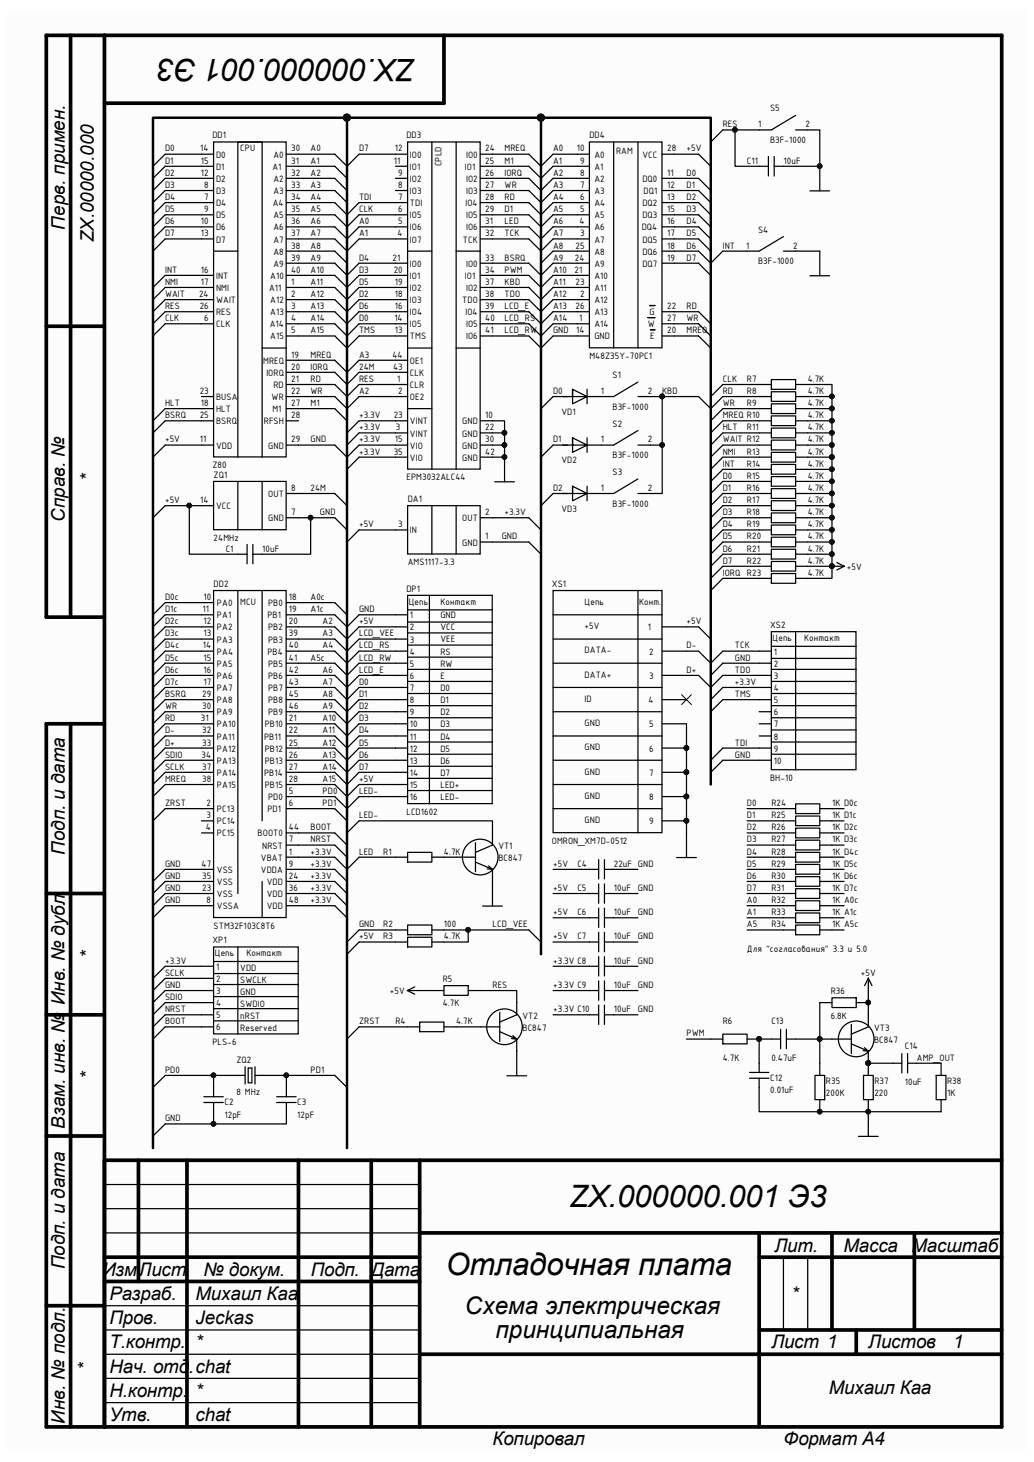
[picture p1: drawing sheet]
<svg xmlns="http://www.w3.org/2000/svg" width="210mm" height="297mm" viewBox="0 0 210 297" stroke-linecap="round" stroke-linejoin="round" font-family="sans-serif">
<path d="M1.5 2.3h206.9v292.5h-206.9z" fill="#fcfcfc"/>
<g fill="none" stroke="#000" stroke-width=".75">
<path d="M14.3 7.2v118.2M21.2 7.2v282.7M90.2 7.2v13.8h-69M9.4 66.3h11.8M21.2 125.4h-11.8v-118.2h194.1v282.7h-194.1v-142.9h11.8M14.3 147v142.9M9.4 181.5h11.8M9.4 206.2h11.8M9.4 230.8h11.8M21.2 235.7h182.3M28.1 235.7v24.6M38 235.7v54.2"/>
<path d="M60.6 235.7v54.2M75.4 235.7v54.2M85.2 235.7v54.2M21.2 255.4h64M85.2 250.5h118.3M154.2 255.4h49.3M154.2 250.5v39.4M169 250.5v19.7M185.7 250.5v19.7M9.4 265.3h11.8M21.2 260.3h64M85.2 275.1h118.3"/>
<path d="M154.2 270.2h49.3M173.9 270.2v4.9"/>
</g>
<g fill="none" stroke="#000" stroke-width=".25">
<path d="M43.4 28.8h14.7v64h-14.7zM43.4 31.3h-9.9l-2.4 2.5M43.4 33.8h-9.9l-2.4 2.4M43.4 36.2h-9.9l-2.4 2.5M43.4 38.7h-9.9l-2.4 2.5M58.2 31.3h9.8l2.5 2.5 2.4-2.5h9.9M58.2 33.8h9.8l2.5 2.4M58.2 36.2h9.8l2.5 2.5M58.2 38.7h9.8l2.5 2.5M80.3 33.8h2.5M80.3 36.2h2.5M80.3 38.7h2.5"/>
<path d="M82.8 28.8h14.7v66.5h-14.7zM87.7 28.8v66.6M92.6 28.8v66.6M97.6 31.3h9.8l2.5 2.5 2.4-2.5h7.4M97.6 33.8h9.8l2.5 2.4 2.4-2.4h7.4M97.6 36.2h9.8l2.5 2.5 2.4-2.5h7.4M97.6 38.7h9.8l2.5 2.5 2.4-2.5h7.4M119.7 28.8h14.8v41.9h-14.8zM124.6 28.8v41.9M129.6 28.8v41.9M134.5 31.3h7.4l2.5 2.5M134.5 36.2h7.4l2.5 2.5"/>
<path d="M134.5 38.7h7.4l2.5 2.5M149.3 26.4v7.4h6.8M156.1 31.8v4M157.2 31.8v4M161.6 23.4l-4.9 3h-9.9l-2.4 2.4M161.6 26.4h4.9v7.4h-9.3M164.5 38.8h4M166.5 33.8v5M43.4 51h4.9v-22.2h4.9v41.9h5M43.4 41.2h-9.9l-2.4 2.4M43.4 43.6h-9.9l-2.4 2.5M43.4 46.1h-9.9l-2.4 2.4"/>
<path d="M43.4 48.5h-9.9l-2.4 2.5M43.4 55.9h-9.9l-2.4 2.5M43.4 58.4h-9.9l-2.4 2.5M48.3 51v41.9M58.2 41.2h9.8l2.5 2.4 2.4-2.4h9.9M58.2 43.6h9.8l2.5 2.5 2.4-2.5h9.9M58.2 46.1h9.8l2.5 2.4 2.4-2.4h9.9M58.2 48.5h9.8l2.5 2.5 2.4-2.5h9.9M58.2 51h9.8l2.5 2.5M58.2 53.5h9.8l2.5 2.4 2.4-2.4h9.9M58.2 55.9h9.8l2.5 2.5 2.4-2.5h9.9M58.2 58.4h9.8l2.5 2.5 2.4-2.5h9.9"/>
<path d="M82.8 51h4.9M92.6 51h5M97.6 41.2h9.8l2.5 2.4 2.4-2.4h7.4M97.6 43.6h9.8l2.5 2.5 2.4-2.5h7.4M97.6 46.1h9.8l2.5 2.4 2.4-2.4h7.4M97.6 48.5h9.8l2.5 2.5 2.4-2.5h7.4M97.6 53.5h9.8l2.5 2.4 2.4-2.4h7.4M97.6 55.9h9.8l2.5 2.5 2.4-2.5h7.4M97.6 58.4h9.8l2.5 2.5 2.4-2.5h7.4M119.7 51h-7.4l-2.4 2.5M134.5 41.2h7.4l2.5 2.4M134.5 43.6h7.4l2.5 2.5"/>
<path d="M134.5 46.1h7.4l2.5 2.4M134.5 48.5h7.4l2.5 2.5M134.5 53.5h7.4l2.5 2.4M159.1 48.1l-4.9 2.9h-7.4l-2.4 2.5-2.5-2.5h-7.4M159.1 51h7.4v5M164.5 56h4M43.4 65.8h-9.9l-2.4 2.5M43.4 63.3h-9.9l-2.4 2.5M43.4 60.9h-9.9l-2.4 2.4M53.2 70.7v22.2M58.2 68.3h9.8l2.5 2.4 2.4-2.4h9.9M58.2 65.8h9.8l2.5 2.5 2.4-2.5h9.9"/>
<path d="M58.2 63.3h9.8l2.5 2.5 2.4-2.5h9.9M58.2 60.9h9.8l2.5 2.4 2.4-2.4h9.9M58.2 73.2h9.8l2.5 2.4 2.4-2.4h9.9M58.2 75.6h9.8l2.5 2.5 2.4-2.5h9.9M58.2 78.1h9.8l2.5 2.5 2.4-2.5h9.9M82.8 70.7h4.9M92.6 70.7h5M97.6 68.3h9.8l2.5 2.4 2.4-2.4h7.4M97.6 65.8h9.8l2.5 2.5 2.4-2.5h7.4M97.6 63.3h9.8l2.5 2.5 2.4-2.5h7.4M97.6 60.9h9.8l2.5 2.4 2.4-2.4h7.4M119.2 79.1v2.9"/>
<path d="M129.6 77.6l-5 3h-8.3v-1.5l2.9 1.5-2.9 1.4v-2.9M131.6 64.5h1.4M132 62.1h1M132.1 67h.9M134.5 68.3h7.4l2.5 2.4M134.5 65.8h7.4l2.5 2.5M134.5 63.3h7.4l2.5 2.5M156.7 79.6h4.9v1.9h-4.9zM156.7 77.1h4.9v2h-4.9zM156.7 78.1h-9.9l-2.4 2.5M161.6 78.1h7.4v2.5M40.9 80.6h2.5"/>
<path d="M43.4 97.8h14.7v9.8h-14.7zM43.4 85.5h-9.9l-2.4 2.4M43.4 90.4h-9.9l-2.4 2.5M43.4 83h-9.9l-2.4 2.5M48.3 97.8v9.9M53.2 97.8v9.9M58.2 90.4h9.8l2.5 2.5 2.4-2.5h9.9M58.2 85.5h2.4M58.2 80.6h9.8l2.5 2.4 2.4-2.4h9.9M58.2 83h9.8l2.5 2.5M82.8 85.5h-9.9l-2.4 2.4M82.8 87.9h-9.9l-2.4 2.5"/>
<path d="M82.8 92.9h-9.9l-2.4 2.5M82.8 83h4.9M97.6 85.5h4.9v7.4h-4.9M97.6 90.4h4.9M97.6 87.9h4.9M100.5 97.9h4M102.5 92.9v5M116.3 90.4h-4l-2.4 2.5M116.3 80.6h-4l-2.4 2.4M119.2 88.9v3M119.2 98.8v2.9M129.6 87.5l-5 2.9h-8.3v-1.5l2.9 1.5-2.9 1.5v-3"/>
<path d="M129.6 97.3l-5 3h-8.3v-1.5l2.9 1.5-2.9 1.4v-2.9M129.6 80.6h12.3l2.5 2.4 2.4-2.4h9.9M129.6 90.4h4.9M134.5 80.6v19.7h-4.9M156.7 96.8h4.9v2h-4.9zM156.7 99.3h4.9v2h-4.9zM156.7 94.4h4.9v1.9h-4.9zM156.7 91.9h4.9v2h-4.9zM156.7 89.4h4.9v2h-4.9zM156.7 87h4.9v1.9h-4.9zM156.7 84.5h4.9v2h-4.9zM156.7 82h4.9v2h-4.9z"/>
<path d="M156.7 97.8h-9.9l-2.4 2.5M156.7 85.5h-9.9l-2.4 2.4M156.7 90.4h-9.9l-2.4 2.5M156.7 87.9h-9.9l-2.4 2.5M156.7 92.9h-9.9l-2.4 2.5M156.7 83h-9.9l-2.4 2.5M156.7 95.4h-9.9l-2.4 2.4M161.6 97.8h7.4v17.2h-7.4M161.6 90.4h7.4v2.5M161.6 87.9h7.4v2.5M161.6 85.5h7.4v2.4M161.6 83h7.4v2.5"/>
<path d="M161.6 80.6h7.4v2.4M161.6 92.9h7.4M169 92.9v2.5h-7.4M169 95.4v2.4M31.1 105.2l2.4-2.5h5v9.9h11.7M38.5 102.7h4.9M43.4 120h14.7v66.4h-14.7zM48.3 120v61.5M50.2 110.6v3.9M51.4 110.6v3.9M53.2 120v46.8M58.2 100.3h9.8l2.5 2.4"/>
<path d="M58.2 105.2h4.9M70.5 107.7l-2.5-2.5h-4.9v7.4h-11.7M82.8 102.7h14.7v9.8h-14.7zM82.8 107.7h-9.9l-2.4 2.4M87.7 102.7v9.9M92.6 102.7v9.9M97.6 105.2h9.8l2.5 2.5M97.6 110.1h9.8l2.5 2.5M112.3 120h22.2v49.2h-22.2zM116.3 100.3h-4l-2.4 2.4M129.6 120v49.2M156.7 101.7h4.9v2h-4.9z"/>
<path d="M156.7 104.2h4.9v2h-4.9zM156.7 106.7h4.9v1.9h-4.9zM156.7 109.1h4.9v2h-4.9zM156.7 111.6h4.9v2h-4.9zM156.7 114.1h4.9v1.9h-4.9zM156.7 116.5h4.9v2h-4.9zM156.7 100.3h-9.9l-2.4 2.4M156.7 102.7h-9.9l-2.4 2.5M156.7 105.2h-9.9l-2.4 2.5M156.7 107.7h-9.9l-2.4 2.4M156.7 110.1h-9.9l-2.4 2.5M156.7 112.6h-9.9l-2.4 2.4"/>
<path d="M156.7 115h-9.9l-2.4 2.5M156.7 117.5h-9.9l-2.4 2.5M161.6 100.3h7.4M161.6 102.7h7.4M161.6 105.2h7.4M161.6 107.7h7.4M161.6 110.1h7.4M161.6 112.6h7.4M170 114.3l1.5 .7M171.5 115h-2.5v2.5h-7.4M171.5 115l-1.5 .8M43.4 122.4h-9.9l-2.4 2.5"/>
<path d="M43.4 139.7h-9.9l-2.4 2.4M43.4 132.3h-9.9l-2.4 2.4M43.4 134.7h-9.9l-2.4 2.5M43.4 137.2h-9.9l-2.4 2.5M43.4 124.9h-9.9l-2.4 2.5M43.4 127.4h-9.9l-2.4 2.4M43.4 129.8h-9.9l-2.4 2.5M58.2 132.3h9.8l2.5 2.4 2.4-2.4h9.9M58.2 134.7h9.8l2.5 2.5 2.4-2.5h9.9M58.2 137.2h9.8l2.5 2.5 2.4-2.5h9.9M58.2 139.7h9.8l2.5 2.4 2.4-2.4h9.9M58.2 122.4h9.8l2.5 2.5"/>
<path d="M58.2 124.9h9.8l2.5 2.5 2.4-2.5h9.9M58.2 127.4h9.8l2.5 2.4 2.4-2.4h9.9M58.2 129.8h9.8l2.5 2.5 2.4-2.5h9.9M82.8 120.9h17.2v42.4h-17.2zM82.8 136h17.2M82.8 138.4h17.2M82.8 123.9h17.2M82.8 126.4h17.2M82.8 128.6h17.2M82.8 131.1h17.2M82.8 133.5h17.2M87.2 120.9v42.4"/>
<path d="M112.3 134.7h22.2M112.3 139.7h22.2M112.3 124.9h22.2M112.3 129.8h22.2M134.5 132.3h7.4l2.5 2.4 2.4-2.4h9.9M134.5 137.2h7.4l2.5 2.5 2.4-2.5h9.9M134.5 127.4h7.4l2.5 2.4M156.7 128.3h17.2v28.1h-17.2zM156.7 134.7h-9.9l-2.4 2.5M156.7 139.7h-9.9l-2.4 2.4M156.7 131.3h17.2M156.7 133.8h17.2"/>
<path d="M156.7 136h17.2M156.7 138.4h17.2M161.6 128.3v28.1M43.4 147h-9.9l-2.4 2.5M43.4 142.1h-9.9l-2.4 2.5M43.4 144.6h-9.9l-2.4 2.4M43.4 149.5h-9.9l-2.4 2.5M43.4 152h-9.9l-2.4 2.4M43.4 154.4h-9.9l-2.4 2.5M43.4 156.9h-9.9l-2.4 2.5M43.4 159.4h-9.9l-2.4 2.4M58.2 142.1h9.8l2.5 2.5 2.4-2.5h9.9"/>
<path d="M58.2 144.6h9.8l2.5 2.4 2.4-2.4h9.9M58.2 147h9.8l2.5 2.5 2.4-2.5h9.9M58.2 149.5h9.8l2.5 2.5 2.4-2.5h9.9M58.2 152h9.8l2.5 2.4 2.4-2.4h9.9M58.2 154.4h9.8l2.5 2.5 2.4-2.5h9.9M58.2 156.9h9.8l2.5 2.5 2.4-2.5h9.9M58.2 159.4h9.8l2.5 2.4 2.4-2.4h9.9M82.8 140.9h17.2M82.8 143.4h17.2M82.8 145.8h17.2M82.8 148.3h17.2M82.8 150.7h17.2"/>
<path d="M82.8 153.2h17.2M82.8 155.7h17.2M82.8 158.1h17.2M112.3 144.6h22.2M112.3 149.5h22.2M112.3 154.4h22.2M112.3 159.4h22.2M134.5 147h4.9v27.2M134.5 142.1h4.9M134.5 152h4.9M134.5 156.9h4.9M154.2 144.6h2.5"/>
<path d="M154.2 147h2.5M154.2 149.5h2.5M156.7 142.1h-9.9l-2.4 2.5M156.7 152h-9.9l-2.4 2.4M156.7 154.4h-9.9l-2.4 2.5M156.7 140.9h17.2M156.7 143.4h17.2M156.7 145.8h17.2M156.7 148.3h17.2M156.7 150.7h17.2M156.7 153.2h17.2M40.9 169.2h2.5"/>
<path d="M40.9 166.8h2.5M43.4 176.6h-9.9l-2.4 2.5M43.4 164.3h-9.9l-2.4 2.5M43.4 179.1h-9.9l-2.4 2.4M53.2 179.1v7.3M58.2 176.6h9.8l2.5 2.5M58.2 174.1h9.8l2.5 2.5 2.4-2.5h9.9M58.2 171.7h9.8l2.5 2.4M58.2 169.2h9.8l2.5 2.5M58.2 164.3h9.8l2.5 2.5M58.2 179.1h9.8l2.5 2.4M58.2 161.8h9.8l2.5 2.5 2.4-2.5h9.9"/>
<path d="M70.5 169.2l2.4-2.4h27.1v4.9l-3.4 1.5M82.8 173.2h4.9v1.9h-4.9zM82.8 160.6h17.2M87.7 174.1h8.9M96.6 175.1l3.4 1.5v7.5M96.6 171.2v5.9M99.2 175.9l.8 .7-1-.1M112.3 176.6h9.3M112.3 164.3h22.2M121.6 174.6v4M121.6 179.6v3.9M122.8 176.6h6.8"/>
<path d="M122.8 174.6v4M122.8 179.6v3.9M134.5 166.8h4.9M134.5 161.8h4.9M137.4 174.2h4M151.7 176.6h9.9M151.7 174.1h9.9M151.7 171.7h9.9M151.7 169.2h9.9M151.7 164.3h9.9M151.7 166.8h9.9M151.7 179.1h9.9"/>
<path d="M161.6 163.3h4.9v2h-4.9zM161.6 165.8h4.9v1.9h-4.9zM161.6 168.2h4.9v2h-4.9zM161.6 170.7h4.9v2h-4.9zM161.6 173.2h4.9v1.9h-4.9zM161.6 175.6h4.9v2h-4.9zM161.6 178.1h4.9v1.9h-4.9zM166.5 176.6h4.9M166.5 174.1h4.9M166.5 171.7h4.9M166.5 169.2h4.9M166.5 164.3h4.9"/>
<path d="M166.5 166.8h4.9M166.5 179.1h4.9M43.4 192.4h17.2v17.6h-17.2zM43.4 181.5h-9.9l-2.4 2.5M43.4 184h-9.9l-2.4 2.4M43.4 198.8h-9.9l-2.4 2.4M43.4 196.3h-9.9l-2.4 2.5M43.4 195.3h17.2M43.4 197.8h17.2M48.3 192.4v17.7M58.2 181.5h9.8l2.5 2.5M58.2 184h9.8l2.5 2.4"/>
<path d="M82.8 187.9h4.9v2h-4.9zM82.8 190.4h4.9v2h-4.9zM82.8 188.9h-9.9l-2.4 2.5M82.8 191.4h-9.9l-2.4 2.5M87.7 188.9h19.7l2.5 2.5M95.1 188.9v2.5h-7.4M98 184.1h4M112.3 181.5h9.3M112.3 196.3h9.3M112.3 191.4h9.3M112.3 186.4h9.3M121.6 184.5v3.9"/>
<path d="M121.6 189.4v4M121.6 194.3v4M121.6 199.3v3.9M122.8 184.5v3.9M122.8 189.4v4M122.8 194.3v4M122.8 199.3v3.9M122.8 181.5h6.8M122.8 196.3h6.8M122.8 191.4h6.8M122.8 186.4h6.8M151.7 181.5h9.9"/>
<path d="M151.7 184h9.9M151.7 188.9h9.9M151.7 186.4h9.9M161.6 180.5h4.9v2h-4.9zM161.6 183h4.9v2h-4.9zM161.6 185.5h4.9v1.9h-4.9zM161.6 187.9h4.9v2h-4.9zM166.5 181.5h4.9M166.5 184h4.9M166.5 188.9h4.9M166.5 186.4h4.9M176.4 198.7l-.8 1.5"/>
<path d="M176.4 198.7l.7 1.5M176.4 198.7v9.9l-3.5 1.5M43.4 201.2h-9.9l-2.4 2.5M43.4 208.6h-9.9l-2.4 2.5M43.4 218.5h6.4M43.4 203.7h-9.9l-2.4 2.5M43.4 206.2h-9.9l-2.4 2.4M43.4 200h17.2M43.4 202.5h17.2M43.4 204.9h17.2M43.4 207.4h17.2M49.8 216.7v3.5"/>
<path d="M50.4 217h.8v3h-.8zM51.8 218.5h6.4M51.8 216.7v3.5M82.7 201.2l1.5 .8M82.7 201.2h7.5M84.2 200.5l-1.5 .7M85.2 207.6h5v2h-5zM85.2 208.6h-12.3l-2.4 2.5M90.2 200.2h4.9v2h-4.9zM90.2 208.6h11.3M95.1 201.2h9.9v5l-3.5 1.4M101.5 209.6l3.5 1.5v7.4"/>
<path d="M101.5 205.7v5.9M103 218.5h4M104.2 210.4l.8 .7-1.1-.1M112.3 201.2h9.3M112.3 206.2h9.3M121.6 204.2v3.9M122.8 201.2h6.8M122.8 204.2v3.9M122.8 206.2h6.8M139.4 211.1h7.4M146.8 210.1h4.9v2h-4.9zM151.7 211.1h2.5"/>
<path d="M152.2 219h4M152.2 217.9h4M154.2 219v6.9h36.9v-2.5M158.5 211.1h-4.3v6.8M158.5 209.1v3.9M159.7 209.1v3.9M165.5 218.5h2v4.9h-2zM169 202.7h4.9v2h-4.9zM169 203.7h-2.5v7.4h-6.8M172.9 211.1h-6.4v7.4M172.9 212.1l3.5 1.4v5M172.9 208.1v5.9"/>
<path d="M173.9 203.7h2.5M175.4 218.5h2v4.9h-2zM175.6 212.8l.8 .7-1.1-.1M176.4 216h6.8M183.2 214v4M184.3 216h6.8v2.5M184.3 214v4M190.1 218.5h2v4.9h-2zM31.1 220.9l2.4-2.4h9.9v4.3M41.4 224h4M41.4 222.8h4M43.4 224v4.3"/>
<path d="M56.2 224h3.9M56.2 222.8h3.9M58.2 224v4.3h-24.7l-2.4 2.5M70.5 220.9l-2.5-2.4h-9.8v4.3M166.5 225.9h.1M166.5 223.4v2.5M174.4 230.9h4M176.4 223.4v7.5M21.2 250.5h64M21.2 245.5h64M21.2 240.6h64M159.1 255.4v14.8"/>
<path d="M164.1 255.4v14.8M21.2 275.1h64M21.2 270.2h64M21.2 265.3h64M21.2 285h64M21.2 280h64"/>
<circle cx="97.5" cy="174.1" r="3.6"/>
<circle cx="102.5" cy="208.6" r="3.6"/>
<circle cx="173.9" cy="211.1" r="3.6"/>
</g>
<g fill="#0e0e0e" stroke="#0e0e0e" stroke-width=".2">
<circle cx="102.5" cy="92.8" r=".47"/>
<circle cx="166.5" cy="33.8" r=".47"/>
<circle cx="169" cy="115" r=".47"/>
<circle cx="134.5" cy="80.5" r=".47"/>
<circle cx="139.4" cy="151.9" r=".47"/>
<circle cx="139.4" cy="156.9" r=".47"/>
<circle cx="139.4" cy="161.8" r=".47"/>
<circle cx="139.4" cy="166.7" r=".47"/>
<circle cx="176.3" cy="216" r=".47"/>
<circle cx="154.2" cy="211.1" r=".47"/>
<circle cx="176.3" cy="225.8" r=".47"/>
<circle cx="176.3" cy="203.7" r=".47"/>
<circle cx="169" cy="97.8" r=".47"/>
<circle cx="169" cy="100.2" r=".47"/>
<circle cx="169" cy="102.7" r=".47"/>
<circle cx="169" cy="105.2" r=".47"/>
<circle cx="169" cy="107.6" r=".47"/>
<circle cx="169" cy="110.1" r=".47"/>
<circle cx="169" cy="112.6" r=".47"/>
<circle cx="102.5" cy="90.4" r=".47"/>
<circle cx="102.5" cy="87.9" r=".47"/>
<circle cx="149.3" cy="26.4" r=".47"/>
<circle cx="63.1" cy="105.2" r=".47"/>
<circle cx="38.4" cy="102.7" r=".47"/>
<circle cx="169" cy="92.8" r=".47"/>
<circle cx="169" cy="90.4" r=".47"/>
<circle cx="169" cy="95.3" r=".47"/>
<circle cx="169" cy="87.9" r=".47"/>
<circle cx="134.5" cy="90.4" r=".47"/>
<circle cx="169" cy="85.5" r=".47"/>
<circle cx="169" cy="83" r=".47"/>
<circle cx="169" cy="80.5" r=".47"/>
<circle cx="43.4" cy="218.4" r=".47"/>
<circle cx="58.1" cy="218.4" r=".47"/>
<circle cx="43.4" cy="228.3" r=".47"/>
<circle cx="95.1" cy="188.9" r=".47"/>
<circle cx="166.5" cy="211.1" r=".47"/>
<circle cx="166.5" cy="225.8" r=".47"/>
<circle cx="109.9" cy="23.9" r=".73"/>
<circle cx="70.5" cy="23.9" r=".73"/>
</g>
<path d="M138.4 141.1l2 2M140.4 141.1l-2 2" fill="none" stroke="#000" stroke-width=".2"/>
<path d="M70.5 23.9v209.3M109.9 23.9v170M144.4 159.4v-135.5h-113.3v209.3" fill="none" stroke="#000" stroke-width=".5"/>
<g font-size="6.3">
<text x="84.4" y="11.9" transform="rotate(-180 84.4 11.9)">ZX.000000.001 Э3</text>
<text x="115.7" y="245.2">ZX.000000.001 Э3</text>
<text x="90.6" y="259">Отладочная плата</text>
</g>
<g font-size="4.9">
<text x="94.4" y="267">Схема электрическая</text>
<text x="100.7" y="271.9">принципиальная</text>
</g>
<g font-size="3.8">
<text x="13.2" y="46.6" transform="rotate(-90 13.2 46.6)">Перв. примен.</text>
<text x="19.1" y="49.2" transform="rotate(-90 19.1 49.2)">ZX.00000.000</text>
<text x="19.1" y="97.7" transform="rotate(-90 19.1 97.7)">*</text>
<text x="13.2" y="106" transform="rotate(-90 13.2 106)">Справ. №</text>
<text x="13.2" y="173.6" transform="rotate(-90 13.2 173.6)">Подп. и дата</text>
<text x="19.1" y="194.7" transform="rotate(-90 19.1 194.7)">*</text>
<text x="13.2" y="204.2" transform="rotate(-90 13.2 204.2)">Инв. № дубл.</text>
<text x="19.1" y="219.3" transform="rotate(-90 19.1 219.3)">*</text>
<text x="13.2" y="229.3" transform="rotate(-90 13.2 229.3)">Взам. инв. №</text>
<text x="13.2" y="257.9" transform="rotate(-90 13.2 257.9)">Подп. и дата</text>
<text x="157.3" y="254.3">Лит.</text>
<text x="171.3" y="254.3">Масса</text>
<text x="185.2" y="254.3">Масштаб</text>
<text x="20.8" y="259.2">Изм.</text>
<text x="28.2" y="259.2">Лист</text>
<text x="41.3" y="259.2">№ докум.</text>
<text x="63.1" y="259.2">Подп. Дата</text>
<text x="22.2" y="269">Пров.</text>
<text x="22.2" y="264.1">Разраб.</text>
<text x="39.7" y="269">Jeckas</text>
<text x="39.7" y="264.1">Михаил Каа</text>
<text x="160.7" y="264.1">*</text>
<text x="22.2" y="273.9">Т.контр.</text>
<text x="39.7" y="273.9">*</text>
<text x="156.7" y="273.9">Лист 1</text>
<text x="176.4" y="273.9">Листов</text>
<text x="193.6" y="273.9">1</text>
<text x="18.6" y="278.4" transform="rotate(-90 18.6 278.4)">*</text>
<text x="22.2" y="278.8">Нач. отд.chat</text>
<text x="22.2" y="283.8">Н.контр.</text>
<text x="39.7" y="283.8">*</text>
<text x="168.3" y="283.3">Михаил Каа</text>
<text x="13.2" y="289.2" transform="rotate(-90 13.2 289.2)">Инв. № подл.</text>
<text x="22.2" y="288.7">Утв.</text>
<text x="39.7" y="288.7">chat</text>
<text x="100" y="293.6">Копировал</text>
<text x="159.1" y="293.6">Формат А4</text>
</g>
<g font-size="2">
<text x="156.4" y="22.6">S5</text>
<text x="43.1" y="28.1">DD1</text>
<text x="82.5" y="28.1">DD3</text>
<text x="119.7" y="28.1">DD4</text>
<text x="146.8" y="25.9">RES</text>
<text x="154" y="25.9">1</text>
<text x="156.4" y="29.1">B3F-1000</text>
<text x="163.6" y="25.9">2</text>
<text x="33.5" y="30.8">D0</text>
<text x="33.5" y="33.2">D1</text>
<text x="33.5" y="35.7">D2</text>
<text x="40.7" y="30.8">14</text>
<text x="40.8" y="35.7">12</text>
<text x="40.8" y="33.2">15</text>
<text x="43.9" y="32">D0</text>
<text x="43.9" y="34.5">D1</text>
<text x="48.8" y="30.8">CPU</text>
<text x="55.3" y="34.5">A1</text>
<text x="55.5" y="32">A0</text>
<text x="59.1" y="30.8">30</text>
<text x="59.1" y="33.2">31</text>
<text x="59.1" y="35.7">32</text>
<text x="63.1" y="30.8">A0</text>
<text x="63.1" y="33.2">A1</text>
<text x="63.1" y="35.7">A2</text>
<text x="72.9" y="30.8">D7</text>
<text x="80" y="33.2">11</text>
<text x="80.2" y="30.8">12</text>
<text x="80.9" y="35.7">9</text>
<text x="83.3" y="34.5">IO1</text>
<text x="83.3" y="32">IO0</text>
<text x="89.7" y="33.8" transform="rotate(-90 89.7 33.8)">CPLD</text>
<text x="94.4" y="34.5">IO1</text>
<text x="94.7" y="32">IO0</text>
<text x="98.6" y="30.8">24</text>
<text x="98.6" y="33.2">25</text>
<text x="98.6" y="35.7">26</text>
<text x="102.5" y="33.2">M1</text>
<text x="102.5" y="30.8">MREQ</text>
<text x="102.5" y="35.7">IORQ</text>
<text x="112.4" y="30.8">A0</text>
<text x="112.4" y="33.2">A1</text>
<text x="112.4" y="35.7">A2</text>
<text x="117.2" y="30.8">10</text>
<text x="117.8" y="33.2">9</text>
<text x="117.8" y="35.7">8</text>
<text x="120.7" y="32">A0</text>
<text x="120.7" y="34.5">A1</text>
<text x="125.1" y="31.3">RAM</text>
<text x="130.5" y="32">VCC</text>
<text x="135.5" y="30.8">28</text>
<text x="135.5" y="35.7">11</text>
<text x="139.4" y="35.7">D0</text>
<text x="139.4" y="30.8">+5V</text>
<text x="151.7" y="33.2">C11</text>
<text x="159.1" y="33.2">10uF</text>
<text x="33.5" y="38.2">D3</text>
<text x="33.5" y="40.6">D4</text>
<text x="41.5" y="40.6">7</text>
<text x="41.5" y="38.2">8</text>
<text x="43.9" y="41.9">D4</text>
<text x="43.9" y="39.4">D3</text>
<text x="43.9" y="37">D2</text>
<text x="55.4" y="41.9">A4</text>
<text x="55.5" y="37">A2</text>
<text x="55.5" y="39.4">A3</text>
<text x="59.1" y="38.2">33</text>
<text x="59.1" y="40.6">34</text>
<text x="63.1" y="38.2">A3</text>
<text x="63.1" y="40.6">A4</text>
<text x="72.9" y="40.6">TDI</text>
<text x="80.9" y="40.6">7</text>
<text x="80.9" y="38.2">8</text>
<text x="83.3" y="41.9">TDI</text>
<text x="83.3" y="39.4">IO3</text>
<text x="83.3" y="37">IO2</text>
<text x="94.6" y="41.9">IO4</text>
<text x="94.7" y="37">IO2</text>
<text x="94.7" y="39.4">IO3</text>
<text x="98.6" y="38.2">27</text>
<text x="98.6" y="40.6">28</text>
<text x="102.5" y="38.2">WR</text>
<text x="102.5" y="40.6">RD</text>
<text x="112.4" y="38.2">A3</text>
<text x="112.4" y="40.6">A4</text>
<text x="117.8" y="38.2">7</text>
<text x="117.8" y="40.6">6</text>
<text x="120.7" y="37">A2</text>
<text x="120.7" y="39.4">A3</text>
<text x="120.7" y="41.9">A4</text>
<text x="130.5" y="37">DQ0</text>
<text x="130.5" y="41.9">DQ2</text>
<text x="130.7" y="39.4">DQ1</text>
<text x="135.5" y="38.2">12</text>
<text x="135.5" y="40.6">13</text>
<text x="139.4" y="38.2">D1</text>
<text x="139.4" y="40.6">D2</text>
<text x="33.5" y="43.1">D5</text>
<text x="33.5" y="45.6">D6</text>
<text x="40.8" y="45.6">10</text>
<text x="41.5" y="43.1">9</text>
<text x="43.9" y="44.4">D5</text>
<text x="43.9" y="46.8">D6</text>
<text x="55.5" y="44.4">A5</text>
<text x="55.5" y="46.8">A6</text>
<text x="59.1" y="43.1">35</text>
<text x="59.1" y="45.6">36</text>
<text x="63.1" y="43.1">A5</text>
<text x="63.1" y="45.6">A6</text>
<text x="72.9" y="43.1">CLK</text>
<text x="72.9" y="45.6">A0</text>
<text x="80.9" y="45.6">5</text>
<text x="80.9" y="43.1">6</text>
<text x="83.3" y="46.8">IO6</text>
<text x="83.3" y="44.4">IO5</text>
<text x="94.7" y="44.4">IO5</text>
<text x="94.7" y="46.8">IO6</text>
<text x="98.6" y="43.1">29</text>
<text x="98.6" y="45.6">31</text>
<text x="102.5" y="43.1">D1</text>
<text x="102.5" y="45.6">LED</text>
<text x="112.4" y="43.1">A5</text>
<text x="112.4" y="45.6">A6</text>
<text x="117.7" y="45.6">4</text>
<text x="117.8" y="43.1">5</text>
<text x="120.7" y="44.4">A5</text>
<text x="120.7" y="46.8">A6</text>
<text x="130.3" y="46.8">DQ4</text>
<text x="130.5" y="44.4">DQ3</text>
<text x="135.5" y="43.1">15</text>
<text x="135.5" y="45.6">16</text>
<text x="139.4" y="43.1">D3</text>
<text x="139.4" y="45.6">D4</text>
<text x="154" y="47.3">S4</text>
<text x="33.5" y="48">D7</text>
<text x="40.8" y="48">13</text>
<text x="43.9" y="49.3">D7</text>
<text x="55.5" y="49.3">A7</text>
<text x="55.5" y="51.7">A8</text>
<text x="59.1" y="48">37</text>
<text x="59.1" y="50.5">38</text>
<text x="59.1" y="53">39</text>
<text x="63.1" y="48">A7</text>
<text x="63.1" y="50.5">A8</text>
<text x="63.1" y="53">A9</text>
<text x="72.9" y="48">A1</text>
<text x="72.9" y="53">D4</text>
<text x="79.7" y="53">21</text>
<text x="80.7" y="48">4</text>
<text x="83.3" y="49.3">IO7</text>
<text x="94" y="49.3">TCK</text>
<text x="98.6" y="48">32</text>
<text x="98.6" y="53">33</text>
<text x="102.5" y="48">TCK</text>
<text x="102.5" y="53">BSRQ</text>
<text x="112.4" y="48">A7</text>
<text x="112.4" y="50.5">A8</text>
<text x="112.4" y="53">A9</text>
<text x="116.8" y="53">24</text>
<text x="116.9" y="50.5">25</text>
<text x="117.8" y="48">3</text>
<text x="120.7" y="49.3">A7</text>
<text x="120.7" y="51.7">A8</text>
<text x="130.5" y="49.3">DQ5</text>
<text x="130.5" y="51.7">DQ6</text>
<text x="135.5" y="48">17</text>
<text x="135.5" y="50.5">18</text>
<text x="135.5" y="53">19</text>
<text x="139.4" y="48">D5</text>
<text x="139.4" y="50.5">D6</text>
<text x="139.4" y="53">D7</text>
<text x="146.8" y="50.5">INT</text>
<text x="151.6" y="50.5">1</text>
<text x="154" y="53.7">B3F-1000</text>
<text x="161.1" y="50.5">2</text>
<text x="33.5" y="55.4">INT</text>
<text x="33.5" y="57.9">NMI</text>
<text x="40.8" y="55.4">16</text>
<text x="40.8" y="57.9">17</text>
<text x="43.9" y="56.6">INT</text>
<text x="43.9" y="59.1">NMI</text>
<text x="54.7" y="59.1">A11</text>
<text x="54.9" y="56.6">A10</text>
<text x="55.5" y="54.2">A9</text>
<text x="59.1" y="57.9">1</text>
<text x="59.1" y="55.4">40</text>
<text x="63.1" y="57.9">A11</text>
<text x="63.1" y="55.4">A10</text>
<text x="72.9" y="57.9">D5</text>
<text x="72.9" y="55.4">D3</text>
<text x="80" y="55.4">20</text>
<text x="80.2" y="57.9">19</text>
<text x="83.3" y="59.1">IO2</text>
<text x="83.3" y="56.6">IO1</text>
<text x="83.3" y="54.2">IO0</text>
<text x="94.4" y="56.6">IO1</text>
<text x="94.7" y="54.2">IO0</text>
<text x="94.7" y="59.1">IO2</text>
<text x="98.6" y="55.4">34</text>
<text x="98.6" y="57.9">37</text>
<text x="102.5" y="57.9">KBD</text>
<text x="102.5" y="55.4">PWM</text>
<text x="112.4" y="57.9">A11</text>
<text x="112.4" y="55.4">A10</text>
<text x="116.7" y="55.4">21</text>
<text x="116.9" y="57.9">23</text>
<text x="120.7" y="54.2">A9</text>
<text x="120.7" y="56.6">A10</text>
<text x="120.7" y="59.1">A11</text>
<text x="130.5" y="54.2">DQ7</text>
<text x="33.5" y="62.8">RES</text>
<text x="33.5" y="65.3">CLK</text>
<text x="33.5" y="60.3">WAIT</text>
<text x="40.4" y="60.3">24</text>
<text x="40.6" y="62.8">26</text>
<text x="41.5" y="65.3">6</text>
<text x="43.9" y="61.6">WAIT</text>
<text x="43.9" y="64.1">RES</text>
<text x="54.9" y="61.6">A12</text>
<text x="54.9" y="64.1">A13</text>
<text x="59.1" y="60.3">2</text>
<text x="59.1" y="62.8">3</text>
<text x="59.1" y="65.3">4</text>
<text x="63.1" y="60.3">A12</text>
<text x="63.1" y="62.8">A13</text>
<text x="63.1" y="65.3">A14</text>
<text x="72.9" y="65.3">D0</text>
<text x="72.9" y="60.3">D2</text>
<text x="72.9" y="62.8">D6</text>
<text x="80.1" y="65.3">14</text>
<text x="80.2" y="62.8">16</text>
<text x="80.2" y="60.3">18</text>
<text x="83.3" y="64.1">IO4</text>
<text x="83.3" y="61.6">IO3</text>
<text x="93.9" y="61.6">TDO</text>
<text x="94.6" y="64.1">IO4</text>
<text x="98.6" y="60.3">38</text>
<text x="98.6" y="62.8">39</text>
<text x="98.6" y="65.3">40</text>
<text x="102.5" y="60.3">TDO</text>
<text x="102.5" y="62.8">LCD_E</text>
<text x="102.5" y="65.3">LCD_RS</text>
<text x="112.4" y="60.3">A12</text>
<text x="112.4" y="62.8">A13</text>
<text x="112.4" y="65.3">A14</text>
<text x="116.9" y="62.8">26</text>
<text x="117.6" y="65.3">1</text>
<text x="117.8" y="60.3">2</text>
<text x="120.7" y="61.6">A12</text>
<text x="120.7" y="64.1">A13</text>
<text x="132" y="64.1">G</text>
<text x="135.5" y="65.3">27</text>
<text x="135.5" y="62.8">22</text>
<text x="139.4" y="65.3">WR</text>
<text x="139.4" y="62.8">RD</text>
<text x="43.9" y="66.5">CLK</text>
<text x="54.8" y="66.5">A14</text>
<text x="54.9" y="69">A15</text>
<text x="59.1" y="67.7">5</text>
<text x="63.1" y="67.7">A15</text>
<text x="72.9" y="67.7">TMS</text>
<text x="80.2" y="67.7">13</text>
<text x="83.3" y="69">TMS</text>
<text x="83.3" y="66.5">IO5</text>
<text x="94.7" y="66.5">IO5</text>
<text x="94.7" y="69">IO6</text>
<text x="98.6" y="67.7">41</text>
<text x="102.5" y="67.7">LCD_RW</text>
<text x="112.4" y="67.7">GND</text>
<text x="117.1" y="67.7">14</text>
<text x="120.7" y="66.5">A14</text>
<text x="120.7" y="69">GND</text>
<text x="131.6" y="66.5">W</text>
<text x="132.1" y="69">E</text>
<text x="135.5" y="67.7">20</text>
<text x="139.4" y="67.7">MREQ</text>
<text x="53.5" y="73.9">MREQ</text>
<text x="54.1" y="76.4">IORQ</text>
<text x="59.1" y="72.6">19</text>
<text x="59.1" y="75.1">20</text>
<text x="59.1" y="77.6">21</text>
<text x="63.1" y="72.6">MREQ</text>
<text x="63.1" y="75.1">IORQ</text>
<text x="63.1" y="77.6">RD</text>
<text x="72.9" y="75.1">24M</text>
<text x="72.9" y="77.6">RES</text>
<text x="72.9" y="72.6">A3</text>
<text x="79.7" y="72.6">44</text>
<text x="79.8" y="75.1">43</text>
<text x="80.6" y="77.6">1</text>
<text x="83.3" y="76.4">CLK</text>
<text x="83.3" y="73.9">OE1</text>
<text x="119.7" y="72.9">M48Z35Y-70PC1</text>
<text x="124.4" y="76.8">S1</text>
<text x="146.8" y="77.6">CLK</text>
<text x="151.7" y="77.6">R7</text>
<text x="164" y="77.6">4.7K</text>
<text x="33.5" y="82.5">HLT</text>
<text x="40.6" y="80.1">23</text>
<text x="40.8" y="82.5">18</text>
<text x="43.9" y="83.7">HLT</text>
<text x="43.9" y="81.3">BUSA</text>
<text x="55.2" y="81.3">WR</text>
<text x="55.3" y="83.7">M1</text>
<text x="55.5" y="78.8">RD</text>
<text x="59.1" y="80.1">22</text>
<text x="59.1" y="82.5">27</text>
<text x="63.1" y="80.1">WR</text>
<text x="63.1" y="82.5">M1</text>
<text x="72.9" y="80.1">A2</text>
<text x="80.9" y="80.1">2</text>
<text x="83.3" y="78.8">CLR</text>
<text x="83.3" y="81.3">OE2</text>
<text x="112.4" y="80.1">D0</text>
<text x="122" y="80.1">1</text>
<text x="124.4" y="83.3">B3F-1000</text>
<text x="131.6" y="80.1">2</text>
<text x="134.5" y="80.1">KBD</text>
<text x="146.8" y="82.5">WR</text>
<text x="146.8" y="80.1">RD</text>
<text x="151.7" y="82.5">R9</text>
<text x="151.7" y="80.1">R8</text>
<text x="164" y="82.5">4.7K</text>
<text x="164" y="80.1">4.7K</text>
<text x="33.5" y="89.9">+5V</text>
<text x="33.5" y="85">BSRQ</text>
<text x="40.6" y="85">25</text>
<text x="40.6" y="89.9">11</text>
<text x="43.9" y="86.2">BSRQ</text>
<text x="53.6" y="86.2">RFSH</text>
<text x="59.1" y="85">28</text>
<text x="59.1" y="89.9">29</text>
<text x="63.1" y="89.9">GND</text>
<text x="72.9" y="85">+3.3V</text>
<text x="72.9" y="87.4">+3.3V</text>
<text x="72.9" y="89.9">+3.3V</text>
<text x="80" y="85">23</text>
<text x="80.2" y="89.9">15</text>
<text x="80.4" y="87.4">3</text>
<text x="83.3" y="86.2">VINT</text>
<text x="83.3" y="88.7">VINT</text>
<text x="93.9" y="86.2">GND</text>
<text x="93.9" y="88.7">GND</text>
<text x="98.6" y="85">10</text>
<text x="98.6" y="87.4">22</text>
<text x="98.6" y="89.9">30</text>
<text x="112.4" y="89.9">D1</text>
<text x="114" y="84.3">VD1</text>
<text x="122" y="89.9">1</text>
<text x="124.4" y="86.7">S2</text>
<text x="131.6" y="89.9">2</text>
<text x="146.8" y="89.9">WAIT R12</text>
<text x="146.8" y="87.4">HLT</text>
<text x="146.8" y="85">MREQ R10</text>
<text x="151.7" y="87.4">R11</text>
<text x="164" y="89.9">4.7K</text>
<text x="164" y="87.4">4.7K</text>
<text x="164" y="85">4.7K</text>
<text x="43.1" y="95.1">Z80</text>
<text x="43.9" y="91.1">VDD</text>
<text x="54.5" y="91.1">GND</text>
<text x="72.9" y="92.4">+3.3V</text>
<text x="80" y="92.4">35</text>
<text x="83.3" y="91.1">VIO</text>
<text x="83.3" y="93.6">VIO</text>
<text x="93.9" y="91.1">GND</text>
<text x="93.9" y="93.6">GND</text>
<text x="98.6" y="92.4">42</text>
<text x="114" y="94.1">VD2</text>
<text x="124.4" y="93.1">B3F-1000</text>
<text x="146.8" y="94.8">INT</text>
<text x="146.8" y="92.4">NMI</text>
<text x="151.7" y="94.8">R14</text>
<text x="151.7" y="92.4">R13</text>
<text x="164" y="94.8">4.7K</text>
<text x="164" y="92.4">4.7K</text>
<text x="43.4" y="97">ZQ1</text>
<text x="54.5" y="101">OUT</text>
<text x="59.1" y="99.7">8</text>
<text x="63.1" y="99.7">24M</text>
<text x="82.5" y="97.6">EPM3032ALC44</text>
<text x="82.8" y="101.9">DA1</text>
<text x="112.4" y="99.7">D2</text>
<text x="122" y="99.7">1</text>
<text x="124.4" y="96.5">S3</text>
<text x="131.6" y="99.7">2</text>
<text x="146.8" y="97.3">D0</text>
<text x="146.8" y="99.7">D1</text>
<text x="151.7" y="97.3">R15</text>
<text x="151.7" y="99.7">R16</text>
<text x="164" y="97.3">4.7K</text>
<text x="164" y="99.7">4.7K</text>
<text x="33.5" y="102.2">+5V</text>
<text x="40.7" y="102.2">14</text>
<text x="43.9" y="103.5">VCC</text>
<text x="54.5" y="105.9">GND</text>
<text x="59.1" y="104.6">7</text>
<text x="65" y="104.6">GND</text>
<text x="72.9" y="107.1">+5V</text>
<text x="80.9" y="107.1">3</text>
<text x="93.9" y="105.9">OUT</text>
<text x="98.6" y="104.6">2</text>
<text x="102.5" y="104.6">+3.3V</text>
<text x="114" y="104">VD3</text>
<text x="124.4" y="103">B3F-1000</text>
<text x="146.8" y="104.6">D3</text>
<text x="146.8" y="107.1">D4</text>
<text x="146.8" y="102.2">D2</text>
<text x="151.7" y="102.2">R17</text>
<text x="151.7" y="104.6">R18</text>
<text x="151.7" y="107.1">R19</text>
<text x="164" y="102.2">4.7K</text>
<text x="164" y="104.6">4.7K</text>
<text x="164" y="107.1">4.7K</text>
<text x="43.4" y="109.9">24MHz</text>
<text x="45.8" y="112.1">C1</text>
<text x="53.3" y="112.1">10uF</text>
<text x="83.3" y="108.4">IN</text>
<text x="93.9" y="110.8">GND</text>
<text x="98.6" y="109.6">1</text>
<text x="101.9" y="109.6">GND</text>
<text x="146.8" y="109.6">D5</text>
<text x="146.8" y="112.1">D6</text>
<text x="151.7" y="109.6">R20</text>
<text x="151.7" y="112.1">R21</text>
<text x="164" y="109.6">4.7K</text>
<text x="164" y="112.1">4.7K</text>
<text x="43.4" y="119.2">DD2</text>
<text x="82.8" y="114.8">AMS1117-3.3</text>
<text x="112.1" y="119.2">XS1</text>
<text x="146.8" y="114.5">D7</text>
<text x="146.8" y="117">IORQ R23</text>
<text x="151.7" y="114.5">R22</text>
<text x="164" y="114.5">4.7K</text>
<text x="164" y="117">4.7K</text>
<text x="172" y="115.8">+5V</text>
<text x="33.5" y="121.9">D0c</text>
<text x="33.5" y="124.4">D1c</text>
<text x="41.1" y="124.4">11</text>
<text x="41.3" y="121.9">10</text>
<text x="44.1" y="123.1">PA0</text>
<text x="44.1" y="125.6">PA1</text>
<text x="48.8" y="122.9">MCU</text>
<text x="54.3" y="125.6">PB1</text>
<text x="54.4" y="123.1">PB0</text>
<text x="58.7" y="121.9">18</text>
<text x="58.7" y="124.4">19</text>
<text x="63.1" y="121.9">A0c</text>
<text x="63.1" y="124.4">A1c</text>
<text x="72.9" y="124.4">GND</text>
<text x="82.5" y="120.2">DP1</text>
<text x="83" y="122.9">Цепь</text>
<text x="83.3" y="125.6">1</text>
<text x="89.5" y="125.6">GND</text>
<text x="89.5" y="122.9">Контакт</text>
<text x="118.7" y="122.9">Цепь</text>
<text x="129.8" y="122.9">Конт.</text>
<text x="33.5" y="129.3">D3c</text>
<text x="33.5" y="131.7">D4c</text>
<text x="33.5" y="126.8">D2c</text>
<text x="41.2" y="131.7">14</text>
<text x="41.3" y="126.8">12</text>
<text x="41.3" y="129.3">13</text>
<text x="44.1" y="128.1">PA2</text>
<text x="44.1" y="130.6">PA3</text>
<text x="54.4" y="128.1">PB2</text>
<text x="54.4" y="130.6">PB3</text>
<text x="58.7" y="126.8">20</text>
<text x="58.7" y="129.3">39</text>
<text x="58.7" y="131.7">40</text>
<text x="65.5" y="129.3">A3</text>
<text x="65.5" y="131.7">A4</text>
<text x="65.5" y="126.8">A2</text>
<text x="72.9" y="131.7">LCD_RS</text>
<text x="72.9" y="126.8">+5V</text>
<text x="72.9" y="129.3">LCD_VEE</text>
<text x="83.3" y="128.1">2</text>
<text x="83.3" y="130.6">3</text>
<text x="89.5" y="128.1">VCC</text>
<text x="89.5" y="130.5">VEE</text>
<text x="118.7" y="127.8">+5V</text>
<text x="131.6" y="128.1">1</text>
<text x="139.4" y="131.7">D-</text>
<text x="139.4" y="126.8">+5V</text>
<text x="149.3" y="131.7">TCK</text>
<text x="156.4" y="127.6">XS2</text>
<text x="156.9" y="130.3">Цепь</text>
<text x="163.3" y="130.3">Контакт</text>
<text x="33.5" y="134.2">D5c</text>
<text x="33.5" y="136.7">D6c</text>
<text x="41.3" y="134.2">15</text>
<text x="41.3" y="136.7">16</text>
<text x="44.1" y="133">PA4</text>
<text x="44.1" y="135.5">PA5</text>
<text x="44.1" y="137.9">PA6</text>
<text x="54.3" y="133">PB4</text>
<text x="54.4" y="135.5">PB5</text>
<text x="54.4" y="137.9">PB6</text>
<text x="58.7" y="134.2">41</text>
<text x="58.7" y="136.7">42</text>
<text x="63.1" y="134.2">A5c</text>
<text x="65.5" y="136.7">A6</text>
<text x="72.9" y="136.7">LCD_E</text>
<text x="72.9" y="134.2">LCD_RW</text>
<text x="83.3" y="133">4</text>
<text x="83.3" y="135.5">5</text>
<text x="83.3" y="137.9">6</text>
<text x="89.5" y="133">RS</text>
<text x="89.5" y="135.5">RW</text>
<text x="89.5" y="137.9">E</text>
<text x="118.7" y="132.8">DATA-</text>
<text x="118.7" y="137.7">DATA+</text>
<text x="131.8" y="133">2</text>
<text x="131.8" y="137.9">3</text>
<text x="139.4" y="136.7">D+</text>
<text x="149.3" y="134.2">GND</text>
<text x="149.3" y="136.7">TDO</text>
<text x="157.2" y="133">1</text>
<text x="157.2" y="135.5">2</text>
<text x="157.2" y="137.9">3</text>
<text x="33.5" y="141.6">BSRQ</text>
<text x="33.5" y="139.1">D7c</text>
<text x="41.1" y="141.6">29</text>
<text x="41.3" y="139.1">17</text>
<text x="44.1" y="140.4">PA7</text>
<text x="44.1" y="142.8">PA8</text>
<text x="54.4" y="140.4">PB7</text>
<text x="54.4" y="142.8">PB8</text>
<text x="58.7" y="139.1">43</text>
<text x="58.7" y="141.6">45</text>
<text x="65.5" y="141.6">A8</text>
<text x="65.5" y="139.1">A7</text>
<text x="72.9" y="139.1">D0</text>
<text x="72.9" y="141.6">D1</text>
<text x="83.3" y="140.4">7</text>
<text x="83.3" y="142.8">8</text>
<text x="89.5" y="140.4">D0</text>
<text x="89.5" y="142.8">D1</text>
<text x="118.7" y="142.6">ID</text>
<text x="131.7" y="142.8">4</text>
<text x="149.3" y="141.6">TMS</text>
<text x="149.3" y="139.1">+3.3V</text>
<text x="157.2" y="140.4">4</text>
<text x="157.2" y="142.8">5</text>
<text x="33.5" y="149">D-</text>
<text x="33.5" y="144.1">WR</text>
<text x="33.5" y="146.5">RD</text>
<text x="40.8" y="146.5">31</text>
<text x="41.1" y="144.1">30</text>
<text x="41.1" y="149">32</text>
<text x="44.1" y="145.3">PA9</text>
<text x="44.1" y="147.8">PA10</text>
<text x="53.8" y="147.8">PB10</text>
<text x="54.4" y="145.3">PB9</text>
<text x="58.7" y="144.1">46</text>
<text x="58.7" y="146.5">21</text>
<text x="58.7" y="149">22</text>
<text x="65.5" y="144.1">A9</text>
<text x="65.5" y="149">A11</text>
<text x="65.5" y="146.5">A10</text>
<text x="72.9" y="146.5">D3</text>
<text x="72.9" y="149">D4</text>
<text x="72.9" y="144.1">D2</text>
<text x="83.3" y="145.3">9</text>
<text x="83.3" y="147.8">10</text>
<text x="89.5" y="145.3">D2</text>
<text x="89.5" y="147.7">D3</text>
<text x="118.7" y="147.5">GND</text>
<text x="131.8" y="147.8">5</text>
<text x="157.2" y="145.3">6</text>
<text x="157.2" y="147.8">7</text>
<text x="33.5" y="153.9">SDIO</text>
<text x="33.5" y="151.5">D+</text>
<text x="40.9" y="153.9">34</text>
<text x="41.1" y="151.5">33</text>
<text x="44.1" y="150.2">PA11</text>
<text x="44.1" y="152.7">PA12</text>
<text x="44.1" y="155.2">PA13</text>
<text x="53.6" y="150.2">PB11</text>
<text x="53.8" y="152.7">PB12</text>
<text x="53.8" y="155.2">PB13</text>
<text x="58.7" y="151.5">25</text>
<text x="58.7" y="153.9">26</text>
<text x="65.5" y="151.5">A12</text>
<text x="65.5" y="153.9">A13</text>
<text x="72.9" y="151.5">D5</text>
<text x="72.9" y="153.9">D6</text>
<text x="83.3" y="150.2">11</text>
<text x="83.3" y="152.7">12</text>
<text x="83.3" y="155.2">13</text>
<text x="89.5" y="150.2">D4</text>
<text x="89.5" y="152.7">D5</text>
<text x="89.5" y="155.2">D6</text>
<text x="118.7" y="152.4">GND</text>
<text x="131.8" y="152.7">6</text>
<text x="149.3" y="153.9">GND</text>
<text x="149.3" y="151.5">TDI</text>
<text x="157.2" y="150.2">8</text>
<text x="157.2" y="152.7">9</text>
<text x="157.2" y="155.2">10</text>
<text x="33.5" y="156.4">SCLK</text>
<text x="33.5" y="158.8">MREQ</text>
<text x="41.1" y="156.4">37</text>
<text x="41.1" y="158.8">38</text>
<text x="44.1" y="157.6">PA14</text>
<text x="44.1" y="160.1">PA15</text>
<text x="53.6" y="157.6">PB14</text>
<text x="53.8" y="160.1">PB15</text>
<text x="58.7" y="156.4">27</text>
<text x="58.7" y="158.8">28</text>
<text x="58.7" y="161.3">5</text>
<text x="65.5" y="156.4">A14</text>
<text x="65.5" y="158.8">A15</text>
<text x="65.5" y="161.3">PD0</text>
<text x="72.9" y="158.8">+5V</text>
<text x="72.9" y="161.3">LED-</text>
<text x="72.9" y="156.4">D7</text>
<text x="83.3" y="157.6">14</text>
<text x="83.3" y="160.1">15</text>
<text x="89.5" y="157.6">D7</text>
<text x="89.5" y="160.1">LED+</text>
<text x="118.7" y="157.4">GND</text>
<text x="131.8" y="157.6">7</text>
<text x="156.4" y="158.6">BH-10</text>
<text x="33.5" y="163.7">ZRST</text>
<text x="42" y="163.7">2</text>
<text x="42" y="166.2">3</text>
<text x="44.1" y="165">PC13</text>
<text x="44.1" y="167.5">PC14</text>
<text x="54.3" y="165">PD1</text>
<text x="54.4" y="162.6">PD0</text>
<text x="58.7" y="163.7">6</text>
<text x="65.5" y="163.7">PD1</text>
<text x="72.9" y="166.2">LED-</text>
<text x="82.5" y="165.5">LCD1602</text>
<text x="83.3" y="162.6">16</text>
<text x="89.5" y="162.5">LED-</text>
<text x="118.7" y="162.3">GND</text>
<text x="118.7" y="167.2">GND</text>
<text x="131.8" y="162.6">8</text>
<text x="131.8" y="167.5">9</text>
<text x="151.7" y="163.7">D0</text>
<text x="151.7" y="166.2">D1</text>
<text x="156.7" y="163.7">R24</text>
<text x="156.7" y="166.2">R25</text>
<text x="169" y="163.7">1K D0c</text>
<text x="169" y="166.2">1K D1c</text>
<text x="41.8" y="168.7">4</text>
<text x="44.1" y="169.9">PC15</text>
<text x="52.3" y="169.9">BOOT0</text>
<text x="53.3" y="172.4">NRST</text>
<text x="58.7" y="173.6">1</text>
<text x="58.7" y="171.2">7</text>
<text x="58.7" y="168.7">44</text>
<text x="63.1" y="173.6">+3.3V</text>
<text x="63.1" y="171.2">NRST</text>
<text x="63.1" y="168.7">BOOT</text>
<text x="72.9" y="173.6">LED</text>
<text x="77.9" y="173.6">R1</text>
<text x="90.2" y="173.6">4.7K</text>
<text x="101.2" y="172.5">VT1</text>
<text x="112.1" y="171.4">OMRON_XM7D-0512</text>
<text x="151.7" y="171.2">D3</text>
<text x="151.7" y="173.6">D4</text>
<text x="151.7" y="168.7">D2</text>
<text x="156.7" y="168.7">R26</text>
<text x="156.7" y="171.2">R27</text>
<text x="156.7" y="173.6">R28</text>
<text x="169" y="168.7">1K D2c</text>
<text x="169" y="171.2">1K D3c</text>
<text x="169" y="173.6">1K D4c</text>
<text x="33.5" y="176.1">GND</text>
<text x="33.5" y="178.6">GND</text>
<text x="40.9" y="176.1">47</text>
<text x="41.1" y="178.6">35</text>
<text x="44.1" y="179.8">VSS</text>
<text x="44.1" y="177.3">VSS</text>
<text x="53" y="174.9">VBAT</text>
<text x="53" y="177.3">VDDA</text>
<text x="54.2" y="179.8">VDD</text>
<text x="58.7" y="176.1">9</text>
<text x="58.7" y="178.6">24</text>
<text x="63.1" y="178.6">+3.3V</text>
<text x="63.1" y="176.1">+3.3V</text>
<text x="101.2" y="175">BC847</text>
<text x="112.4" y="176.1">+5V</text>
<text x="117.3" y="176.1">C4</text>
<text x="124.7" y="176.1">22uF GND</text>
<text x="151.7" y="176.1">D5</text>
<text x="151.7" y="178.6">D6</text>
<text x="156.7" y="176.1">R29</text>
<text x="156.7" y="178.6">R30</text>
<text x="169" y="176.1">1K D5c</text>
<text x="169" y="178.6">1K D6c</text>
<text x="33.5" y="181">GND</text>
<text x="33.5" y="183.5">GND</text>
<text x="41.1" y="181">23</text>
<text x="42" y="183.5">8</text>
<text x="44.1" y="184.7">VSSA</text>
<text x="44.1" y="182.2">VSS</text>
<text x="54.2" y="182.2">VDD</text>
<text x="54.2" y="184.7">VDD</text>
<text x="58.7" y="181">36</text>
<text x="58.7" y="183.5">48</text>
<text x="63.1" y="183.5">+3.3V</text>
<text x="63.1" y="181">+3.3V</text>
<text x="112.4" y="181">+5V</text>
<text x="112.4" y="185.9">+5V</text>
<text x="117.3" y="181">C5</text>
<text x="117.3" y="185.9">C6</text>
<text x="124.7" y="181">10uF</text>
<text x="124.7" y="185.9">10uF</text>
<text x="129.6" y="181">GND</text>
<text x="129.6" y="185.9">GND</text>
<text x="151.7" y="181">D7</text>
<text x="151.7" y="183.5">A0</text>
<text x="151.7" y="185.9">A1</text>
<text x="156.7" y="181">R31</text>
<text x="156.7" y="183.5">R32</text>
<text x="156.7" y="185.9">R33</text>
<text x="169" y="181">1K D7c</text>
<text x="169" y="183.5">1K A0c</text>
<text x="169" y="185.9">1K A1c</text>
<text x="43.1" y="191.6">XP1</text>
<text x="43.4" y="188.7">STM32F103C8T6</text>
<text x="72.9" y="188.4">GND</text>
<text x="72.9" y="190.8">+5V</text>
<text x="77.9" y="188.4">R2</text>
<text x="77.9" y="190.8">R3</text>
<text x="90.2" y="188.4">100</text>
<text x="90.2" y="190.8">4.7K</text>
<text x="100" y="188.4">LCD_VEE</text>
<text x="112.4" y="190.8">+5V</text>
<text x="117.3" y="190.8">C7</text>
<text x="124.7" y="190.8">10uF</text>
<text x="129.6" y="190.8">GND</text>
<text x="151.7" y="188.4">A5</text>
<text x="156.7" y="188.4">R34</text>
<text x="169" y="188.4">1K A5c</text>
<text x="33.5" y="195.8">+3.3V</text>
<text x="43.6" y="194.3">Цепь</text>
<text x="43.9" y="197">1</text>
<text x="48.8" y="197.3">VDD</text>
<text x="50" y="194.3">Контакт</text>
<text x="112.4" y="195.8">+3.3V C8</text>
<text x="124.7" y="195.8">10uF</text>
<text x="129.6" y="195.8">GND</text>
<text x="151.7" y="193.3">Для &quot;согласования&quot; 3.3 и 5.0</text>
<text x="33.5" y="198.2">SCLK</text>
<text x="33.5" y="203.2">SDIO</text>
<text x="33.5" y="200.7">GND</text>
<text x="43.9" y="199.5">2</text>
<text x="43.9" y="202">3</text>
<text x="48.8" y="199.7">SWCLK</text>
<text x="48.8" y="202.2">GND</text>
<text x="79.2" y="202">+5V</text>
<text x="89.9" y="199.5">R5</text>
<text x="100" y="200.7">RES</text>
<text x="112.4" y="200.7">+3.3V C9</text>
<text x="124.7" y="200.7">10uF</text>
<text x="129.6" y="200.7">GND</text>
<text x="168.7" y="201.9">R36</text>
<text x="174.8" y="198.2">+5V</text>
<text x="33.5" y="205.6">NRST</text>
<text x="33.5" y="208.1">BOOT</text>
<text x="43.9" y="204.4">4</text>
<text x="43.9" y="206.9">5</text>
<text x="43.9" y="209.3">6</text>
<text x="48.8" y="204.6">SWDIO</text>
<text x="48.8" y="207.1">nRST</text>
<text x="48.8" y="209.6">Reserved</text>
<text x="72.9" y="208.1">ZRST</text>
<text x="80.3" y="208.1">R4</text>
<text x="89.9" y="204.4">4.7K</text>
<text x="92.6" y="208.1">4.7K</text>
<text x="106.1" y="206.9">VT2</text>
<text x="106.1" y="209.5">BC847</text>
<text x="112.4" y="205.6">+3.3V C10</text>
<text x="124.7" y="205.6">10uF</text>
<text x="129.6" y="205.6">GND</text>
<text x="146.8" y="208.1">R6</text>
<text x="156.7" y="208.1">C13</text>
<text x="168.7" y="206.9">6.8K</text>
<text x="177.5" y="209.4">VT3</text>
<text x="43.1" y="212.3">PLS-6</text>
<text x="48" y="215.9">ZQ2</text>
<text x="139.4" y="210.6">PWM</text>
<text x="146.8" y="215.5">4.7K</text>
<text x="156.7" y="215.5">0.47uF</text>
<text x="177.5" y="211.9">BC847</text>
<text x="183.8" y="213">C14</text>
<text x="186.2" y="215.5">AMP_OUT</text>
<text x="33.5" y="217.9">PD0</text>
<text x="63.1" y="217.9">PD1</text>
<text x="156.4" y="219.6">C12</text>
<text x="167.8" y="220.2">R35</text>
<text x="177.6" y="220.2">R37</text>
<text x="183.8" y="220.4">10uF</text>
<text x="192.4" y="220.2">R38</text>
<text x="33.5" y="227.8">GND</text>
<text x="45.6" y="224.5">C2</text>
<text x="45.6" y="227">12pF</text>
<text x="48" y="222.5">8 MHz</text>
<text x="60.4" y="224.5">C3</text>
<text x="60.4" y="227">12pF</text>
<text x="156.4" y="222.1">0.01uF</text>
<text x="167.8" y="222.7">200K</text>
<text x="177.6" y="222.7">220</text>
<text x="192.4" y="222.7">1K</text>
</g>
</svg>
